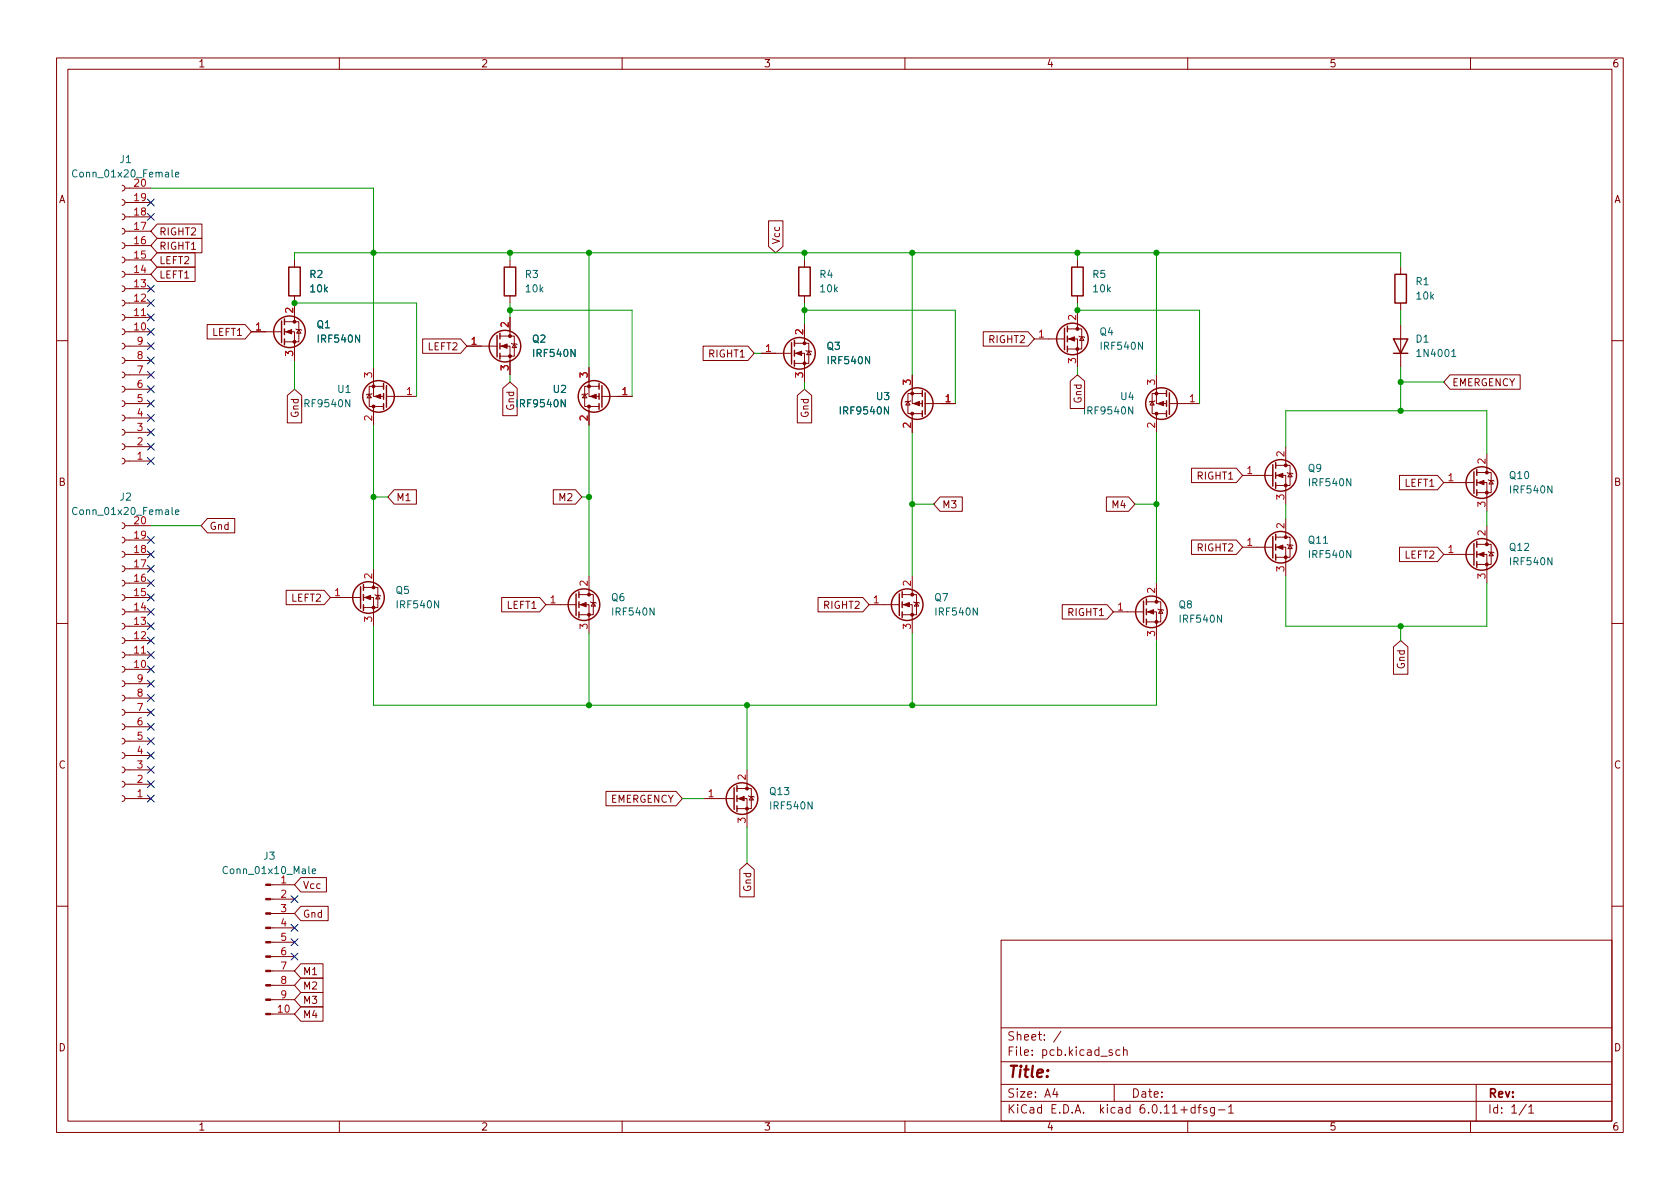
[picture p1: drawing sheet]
<svg xmlns="http://www.w3.org/2000/svg" width="297mm" height="210mm" viewBox="0 0 297 210" stroke-linecap="round" stroke-linejoin="round" font-family="sans-serif">
<g fill="none" stroke="#840000" stroke-width=".18">
<path d="M10 10.2h277v190.1h-277zM12 12.2h273v186.1h-273zM60 10.2v2M110 10.2v2M160 10.2v2M210 10.2v2M260 10.2v2M21.6 32.8l.3 .1 .2 .4-.2 .3-.3 .2M21.6 35.3l.3 .1 .2 .4-.2 .4-.3 .1M21.6 37.8l.3 .2 .2 .3-.2 .4-.3 .2M22.1 33.3h4.6M22.1 35.8h4.6"/>
<path d="M22.1 38.3h4.6M27.8 39.6h7.9v2.6h-7.9l-1.1-1.3zM135.9 39.1h2.5v4.5l-1.2 1.1-1.3-1.1zM21.6 40.4l.3 .1 .2 .4-.2 .3-.3 .2M21.6 42.9l.3 .2 .2 .3-.2 .4-.3 .1M21.6 45.5l.3 .1 .2 .4-.2 .3-.3 .2M21.6 48l.3 .1 .2 .4-.2 .4-.3 .1M21.6 50.5l.3 .2 .2 .3-.2 .4-.3 .2M21.6 53.1l.3 .1 .2 .4-.2 .3-.3 .2M21.6 55.6l.3 .2 .2 .3-.2 .4-.3 .1M21.6 58.2l.3 .1 .2 .4-.2 .3-.3 .2M22.1 58.7h4.6"/>
<path d="M22.1 40.9h4.6M22.1 43.4h4.6M22.1 46h4.6M22.1 48.5h4.6M22.1 51h4.6M22.1 53.6h4.6M22.1 56.1h4.6M27.8 44.7h6.7v2.5h-6.7l-1.1-1.2zM27.8 42.2h7.9v2.5h-7.9l-1.1-1.3zM27.8 47.2h6.7v2.6h-6.7l-1.1-1.3zM36.6 57.4h6.7l1.1 1.3-1.1 1.2h-6.7zM44.4 58.7h5.4"/>
<path d="M50.3 58.7h1.8v5M50.3 56.9h2.5v3.5h-2.5M52.1 46v1.2M52.1 52.3v4.6M52.3 58.2l.2 .1h.7l.1 .1M52.8 58.3l.4 .6h-.7zM74.7 59.9h6.7l1.1 1.3-1.1 1.3h-6.7zM88.4 59.4h2.5v3.6h-2.5M90.2 46v1.2M90.2 52.3v1.3M90.2 56.1v3.3M142.2 46v1.2"/>
<path d="M142.2 52.3v1.3M142.2 57.4v3.3M173.8 58.7h8l1.1 1.2-1.1 1.3h-8zM182.9 59.9h5.3M188.7 59.9h1.8v5.1M188.7 58.2h2.6v3.5h-2.6M190.5 46v1.2M190.5 52.3v1.3M190.5 54.9v3.3M190.8 59.4l.1 .2h.7l.2 .1M191.3 59.6l.3 .6h-.7zM247.6 47.2v1.3"/>
<path d="M247.6 53.6v1.3M247.6 57.4v7.6M10 60.2h2M21.6 60.7l.3 .1 .2 .4-.2 .4-.3 .1M21.6 63.2l.3 .2 .2 .3-.2 .4-.3 .2M21.6 65.8l.3 .1 .2 .4-.2 .3-.3 .2M21.6 68.3l.3 .2 .2 .3-.2 .4-.3 .1M21.6 70.9l.3 .1 .2 .4-.2 .3-.3 .2M21.6 73.4l.3 .1 .2 .4-.2 .4-.3 .1M21.6 75.9l.3 .2 .2 .3-.2 .4-.3 .2M21.6 78.5l.3 .1 .2 .4-.2 .3-.3 .2M22.1 71.4h4.6"/>
<path d="M22.1 61.2h4.6M22.1 63.7h4.6M22.1 66.3h4.6M22.1 68.8h4.6M22.1 73.9h4.6M22.1 76.4h4.6M22.1 79h4.6M50.8 69.9l1.3-1.1 1.2 1.1v4.9h-2.5zM65.3 69.7l.4 .7h-.8zM65.8 69.6l-.1 .1h-.8l-.1 .1M66 65v5.1h1.8M66 71.9v3.3"/>
<path d="M67.8 68.3h-2.5v3.6h2.5M68.3 70.1h5.4M82.5 61.2h5.4M88.4 61.2h1.8v5.1M88.9 68.7l1.3-1.1 1.2 1.1v4.8h-2.5zM90.4 60.7l.2 .1h.7l.1 .2M90.9 60.8l.4 .7h-.7zM103.4 69.7l.4 .7h-.8zM103.9 69.6l-.1 .1h-.8l-.1 .1M104.1 65v5.1h1.8M104.1 71.9v3.3M105.9 68.3h-2.5v3.6h2.5"/>
<path d="M106.4 70.1h5.4M124.3 61.2h7.9l1.1 1.3-1.1 1.2h-7.9zM134.6 62.5h5.4M140.5 62.5h1.7v5.1M140.5 60.7h2.5v3.6h-2.5M141 69.9l1.2-1.1 1.3 1.1v4.9h-2.5zM142.5 62l.1 .1h.8l.1 .1M143 62.1l.4 .6h-.8zM160.5 71l.4 .6h-.8zM161 70.9l-.1 .1h-.8l-.1 .1M161.3 66.3v5.1h1.8M161.3 73.1v3.3"/>
<path d="M163.1 69.6h-2.6v3.5h2.6M163.6 71.4h5.3M189.2 67.4l1.3-1.1 1.3 1.1v4.8h-2.6zM203.7 71l.4 .6h-.8zM204.2 70.9l-.1 .1h-.8l-.1 .1M204.5 66.3v5.1h1.7M204.5 73.1v3.3M206.2 69.6h-2.5v3.5h2.5M206.8 71.4h5.3M227.3 79v3.3M256.4 66.3h12.4v2.5h-12.4l-1.1-1.2zM285 60.2h2"/>
<path d="M21.6 92.5l.3 .1 .2 .4-.2 .3-.3 .2M21.6 95l.3 .1 .2 .4-.2 .4-.3 .1M21.6 97.5l.3 .2 .2 .3-.2 .4-.3 .1M21.6 81l.3 .2 .2 .3-.2 .4-.3 .1M22.1 93h4.6M22.1 95.5h4.6M22.1 98h4.6M22.1 81.5h4.6M36.7 91.7h4.8v2.5h-4.8l-1.1-1.2zM69.7 86.6h3.9v2.5h-3.9l-1.1-1.2zM97.8 86.6h4l1.1 1.3-1.1 1.2h-4zM166.2 87.9h3.9v2.5h-3.9l-1.1-1.3z"/>
<path d="M195.6 87.9h3.9l1.2 1.2-1.2 1.3h-3.9zM210.7 95.5h7.9l1.1 1.3-1.1 1.2h-7.9zM210.7 82.8h7.9l1.1 1.3-1.1 1.2h-7.9zM219.7 84.1h5.3M219.7 96.8h5.3M225.6 84.1h1.7v5M225.6 82.3h2.5v3.5h-2.5M225.6 96.8h1.7v5M225.6 95h2.5v3.5h-2.5M227.3 91.7v3.3M227.6 83.6l.1 .1h.8l.1 .1M227.6 96.3l.1 .1h.8l.1 .1"/>
<path d="M228.1 83.7l.4 .6h-.8zM228.1 96.4l.4 .6h-.8zM247.4 84.1h6.8l1.1 1.2-1.1 1.3h-6.8zM247.4 96.8h6.8l1.1 1.2-1.1 1.3h-6.8zM255.3 98h5.3M255.3 85.3h5.3M261.1 85.3h1.8v5.1M261.1 83.6h2.6v3.5h-2.6M261.1 98h1.8v5.1M261.1 96.3h2.6v3.5h-2.6M262.9 80.3v3.3M262.9 93v3.3"/>
<path d="M263.1 84.8l.2 .2h.7l.2 .1M263.1 97.5l.2 .2h.7l.2 .1M263.7 85l.3 .6h-.7zM263.7 97.7l.3 .6h-.7zM10 110.2h2M21.6 100.1l.3 .1 .2 .4-.2 .3-.3 .2M21.6 102.6l.3 .2 .2 .3-.2 .4-.3 .1M21.6 105.2l.3 .1 .2 .4-.2 .3-.3 .2M21.6 107.7l.3 .1 .2 .4-.2 .4-.3 .1M21.6 110.2l.3 .2 .2 .3-.2 .4-.3 .1M21.6 112.8l.3 .1 .2 .4-.2 .3-.3 .2M21.6 115.3l.3 .2 .2 .3-.2 .4-.3 .1"/>
<path d="M21.6 117.9l.3 .1 .2 .4-.2 .3-.3 .2M22.1 105.7h4.6M22.1 100.6h4.6M22.1 103.1h4.6M22.1 108.2h4.6M22.1 110.7h4.6M22.1 113.3h4.6M22.1 115.8h4.6M22.1 118.4h4.6M50.6 104.4h6.7l1.1 1.3-1.1 1.2h-6.7zM58.4 105.7h5.4M64.3 105.7h1.7v5"/>
<path d="M64.3 103.9h2.5v3.5h-2.5M66 100.6v3.3M66.3 105.2l.1 .1h.8l.1 .1M66.8 105.3l.4 .6h-.8zM88.7 105.7h6.7l1.1 1.2-1.1 1.3h-6.7zM96.5 106.9h5.4M102.4 106.9h1.7v5.1M102.4 105.2h2.5v3.5h-2.5M104.1 101.8v3.4M104.4 106.4l.1 .1h.8l.1 .2M104.9 106.5l.4 .7h-.8zM144.6 105.7h8l1.1 1.2-1.1 1.3h-8z"/>
<path d="M153.7 106.9h5.3M159.5 106.9h1.8v5.1M159.5 105.2h2.6v3.5h-2.6M161.3 101.8v3.4M161.5 106.4l.2 .1h.7l.2 .2M162.1 106.5l.3 .7h-.7zM187.8 106.9h7.9l1.1 1.3-1.1 1.3h-7.9zM196.8 108.2h5.4M202.7 108.2h1.8v5.1M202.7 106.4h2.5v3.6h-2.5M204.5 103.1v3.3M204.7 107.7l.2 .1h.7l.1 .1"/>
<path d="M205.2 107.8l.4 .7h-.7zM246.4 114.4l1.2-1.1 1.3 1.1v4.8h-2.5zM285 110.2h2M21.6 120.4l.3 .1 .2 .4-.2 .4-.3 .1M21.6 122.9l.3 .2 .2 .3-.2 .4-.3 .1M21.6 125.5l.3 .1 .2 .4-.2 .3-.3 .2M21.6 128l.3 .2 .2 .3-.2 .4-.3 .1M21.6 130.6l.3 .1 .2 .4-.2 .3-.3 .2M21.6 133.1l.3 .1 .2 .4-.2 .4-.3 .1M21.6 135.6l.3 .2 .2 .3-.2 .4-.3 .1M21.6 138.2l.3 .1 .2 .4-.2 .3-.3 .2M22.1 120.9h4.6"/>
<path d="M22.1 123.4h4.6M22.1 126h4.6M22.1 128.5h4.6M22.1 131.1h4.6M22.1 133.6h4.6M22.1 136.1h4.6M22.1 138.7h4.6M107.1 139.9h12.4l1.1 1.3-1.1 1.3h-12.4zM130.3 139.4h2.5v3.6h-2.5M132.1 136.1v3.3M21.6 140.7l.3 .2 .2 .3-.2 .4-.3 .1M22.1 141.2h4.6"/>
<path d="M47.9 159h4.2M47.9 156.5h4.2M53.2 155.2h4.5v2.5h-4.5l-1.1-1.2zM124.5 141.2h5.3M130.3 141.2h1.8v5.1M130.8 153.8l1.3-1.2 1.3 1.2v4.8h-2.6zM132.3 140.7l.2 .1h.7l.1 .2M132.8 140.8l.4 .7h-.7zM10 160.2h2M47.9 179.3h4.2M47.9 176.8h4.2M47.9 174.2h4.2"/>
<path d="M47.9 171.7h4.2M47.9 169.2h4.2M47.9 166.6h4.2M47.9 164.1h4.2M47.9 161.5h4.2M53.2 170.4h3.9v2.6h-3.9l-1.1-1.3zM53.2 173h3.9v2.5h-3.9l-1.1-1.3zM53.2 178h3.9v2.6h-3.9l-1.1-1.3zM53.2 175.5h3.9v2.5h-3.9l-1.1-1.2zM53.2 160.3h4.8v2.5h-4.8l-1.1-1.3zM177 166.3h108v32h-108zM285 160.2h2"/>
<path d="M60 198.3v2M110 198.3v2M160 198.3v2M177 194.8h108M177 191.8h108M177 187.8h108M177 181.8h108M182.5 186.5v.1M182.5 185.7v.1M184.6 183.8v.1M184.6 183v.1M187.6 182.4l-1.3 1.9"/>
<path d="M197 191.8v3M198.6 185.8l.3-.2 .3 .1 .1 .9M198.6 185.1v1.5M210 198.3v2M215.4 196.3h1.2M217.2 195.8l.4-.5v1.5M217.2 196.8h.9M260 198.3v2M261 191.8v6.5M270.3 195.8l.4-.5v1.5M270.3 196.8h.9"/>
</g>
<g fill="none" stroke="#840000" stroke-width=".25">
<path d="M49.8 56.8v3.8M50.3 56.4v1M50.3 58.2v1M50.3 59.9v1.1M51.1 47.2h2v5.1h-2zM87.9 59.3v3.8M88.4 58.9v1M89.2 47.2h2v5.1h-2zM141.2 47.2h2.1v5.1h-2.1zM188.2 58v3.8M188.7 57.7v1M188.7 59.4v1"/>
<path d="M189.5 47.2h2v5.1h-2zM246.4 59.9h2.5l-1.3 2.6zM246.6 48.5h2.1v5.1h-2.1zM67.8 67.8v1M67.8 69.6v1M67.8 71.4v1M68.3 68.2v3.8M88.4 60.7v1M88.4 62.5v1M105.9 67.8v1M105.9 69.6v1M105.9 71.4v1"/>
<path d="M106.4 68.2v3.8M140 60.6v3.8M140.5 60.2v1M140.5 62v1M140.5 63.7v1.1M163.1 69.1v1M163.1 70.9v1M163.1 72.6v1.1M163.6 69.5v3.8M188.7 61.2v1M206.2 69.1v1M206.2 70.9v1"/>
<path d="M206.2 72.6v1.1M206.8 69.5v3.8M246.4 62.5h2.5M225 82.2v3.8M225 94.9v3.8M225.6 81.8v1M225.6 83.6v1M225.6 85.3v1.1M225.6 94.5v1M225.6 96.3v1M225.6 98v1.1M260.6 83.4v3.8"/>
<path d="M260.6 96.1v3.8M261.1 83.1v1M261.1 84.8v1M261.1 86.6v1M261.1 95.8v1M261.1 97.5v1M261.1 99.3v1M63.8 103.8v3.8M64.3 103.4v1M64.3 105.2v1M64.3 106.9v1M101.9 105v3.8"/>
<path d="M102.4 104.6v1.1M102.4 106.4v1M102.4 108.2v1M159 105v3.8M159.5 104.6v1.1M159.5 106.4v1M159.5 108.2v1M202.2 106.3v3.8M202.7 105.9v1M202.7 107.7v1M202.7 109.5v1M129.8 139.3v3.8"/>
<path d="M130.3 138.9v1M130.3 140.7v1M130.3 142.5v1"/>
<circle cx="51.2" cy="58.7" r="2.79"/>
<circle cx="189.6" cy="59.9" r="2.79"/>
<circle cx="66.9" cy="70.1" r="2.79"/>
<circle cx="89.3" cy="61.2" r="2.79"/>
<circle cx="105" cy="70.1" r="2.79"/>
<circle cx="141.4" cy="62.5" r="2.79"/>
<circle cx="162.2" cy="71.4" r="2.79"/>
<circle cx="205.4" cy="71.4" r="2.79"/>
<circle cx="226.4" cy="96.8" r="2.79"/>
<circle cx="226.4" cy="84.1" r="2.79"/>
<circle cx="262" cy="85.3" r="2.79"/>
<circle cx="262" cy="98" r="2.79"/>
<circle cx="65.2" cy="105.7" r="2.79"/>
<circle cx="103.3" cy="106.9" r="2.79"/>
<circle cx="160.4" cy="106.9" r="2.79"/>
<circle cx="203.6" cy="108.2" r="2.79"/>
<circle cx="131.2" cy="141.2" r="2.79"/>
</g>
<g fill="#840000" stroke="#840000" stroke-width=".18">
<path d="M161.5 71.4l1.1-.4v.7z"/>
<path d="M66.3 70.1l1-.4v.8z"/>
<path d="M50.5 58.7l1.1-.4v.7z"/>
<path d="M64.5 105.7l1-.4v.7z"/>
<path d="M130.6 141.2l1-.4v.8z"/>
<path d="M47 179.2h.9v.2h-.9z"/>
<path d="M47 176.7h.9v.2h-.9z"/>
<path d="M47 174.1h.9v.3h-.9z"/>
<path d="M47 171.6h.9v.2h-.9z"/>
<path d="M47 169h.9v.3h-.9z"/>
<path d="M47 166.5h.9v.2h-.9z"/>
<path d="M47 164h.9v.2h-.9z"/>
<path d="M47 161.4h.9v.3h-.9z"/>
<path d="M47 158.9h.9v.2h-.9z"/>
<path d="M47 156.3h.9v.3h-.9z"/>
<path d="M159.8 106.9l1-.4v.8z"/>
<path d="M104.4 70.1l1-.4v.8z"/>
<path d="M202.9 108.2l1.1-.4v.8z"/>
<path d="M261.4 85.3l1-.3v.7z"/>
<path d="M261.4 98l1-.3v.7z"/>
<path d="M204.7 71.4l1-.4v.7z"/>
<path d="M225.8 84.1l1-.4v.7z"/>
<path d="M225.8 96.8l1-.4v.7z"/>
<path d="M189 59.9l1-.3v.7z"/>
<path d="M102.6 106.9l1-.4v.8z"/>
<path d="M140.7 62.5l1-.4v.8z"/>
<path d="M88.6 61.2l1.1-.4v.8z"/>
<circle cx="161.3" cy="69.6" r=".25"/>
<circle cx="161.3" cy="73.1" r=".25"/>
<circle cx="66" cy="68.3" r=".25"/>
<circle cx="66" cy="71.9" r=".25"/>
<circle cx="52.1" cy="60.4" r=".25"/>
<circle cx="52.1" cy="56.9" r=".25"/>
<circle cx="66" cy="107.4" r=".25"/>
<circle cx="66" cy="103.9" r=".25"/>
<circle cx="132.1" cy="143" r=".25"/>
<circle cx="132.1" cy="139.4" r=".25"/>
<circle cx="161.3" cy="108.7" r=".25"/>
<circle cx="161.3" cy="105.2" r=".25"/>
<circle cx="104.1" cy="68.3" r=".25"/>
<circle cx="104.1" cy="71.9" r=".25"/>
<circle cx="204.5" cy="110" r=".25"/>
<circle cx="204.5" cy="106.4" r=".25"/>
<circle cx="262.9" cy="87.1" r=".25"/>
<circle cx="262.9" cy="83.6" r=".25"/>
<circle cx="262.9" cy="99.8" r=".25"/>
<circle cx="262.9" cy="96.3" r=".25"/>
<circle cx="204.5" cy="69.6" r=".25"/>
<circle cx="204.5" cy="73.1" r=".25"/>
<circle cx="227.3" cy="85.8" r=".25"/>
<circle cx="227.3" cy="82.3" r=".25"/>
<circle cx="227.3" cy="98.5" r=".25"/>
<circle cx="227.3" cy="95" r=".25"/>
<circle cx="190.5" cy="61.7" r=".25"/>
<circle cx="190.5" cy="58.2" r=".25"/>
<circle cx="104.1" cy="108.7" r=".25"/>
<circle cx="104.1" cy="105.2" r=".25"/>
<circle cx="142.2" cy="64.3" r=".25"/>
<circle cx="142.2" cy="60.7" r=".25"/>
<circle cx="90.2" cy="63" r=".25"/>
<circle cx="90.2" cy="59.4" r=".25"/>
</g>
<g fill="none" stroke="#006464" stroke-width=".18">
<path d="M30.4 30v1.1l.2 .2M31 30.9l.6-.1v-.3h-.4l-.2 .1 .1 .6h.5M63.6 59.2v1.3l-.7-1.3v1.3M61.8 70.7v1.2l-.7-1.2v1.2M99.9 70.7v1.2l-.7-1.2v1.2M101.7 61.8v1.3l-.7-1.3v1.3M153.7 63.1v1.2l-.7-1.2v1.2M157.1 71.9v1.3l-.7-1.3v1.3M200.3 71.9v1.3l-.7-1.3v1.3M202 60.5v1.3l-.7-1.3v1.3M256.7 62.1l.3-.3v1.3M256.7 63.1h.7"/>
<path d="M30.4 89.7v1.1l.2 .2M31 90.6l.6-.2v-.2l-.4-.1-.2 .2 .1 .6h.5M238.8 84.6v1.3l-.7-1.3v1.3M238.8 97.3v1.3l-.7-1.3v1.3M274.4 85.9v1.3l-.7-1.3v1.3M274.4 98.6v1.3l-.7-1.3v1.3M77.5 106.2v1.3l-.7-1.3v1.3M115.6 107.5v1.3l-.7-1.3v1.3M172.8 107.5v1.3l-.7-1.3v1.3M216 108.8v1.2l-.7-1.2v1.2M54.6 153.2v1.1l.2 .2M55.2 154.1l.6-.2v-.2l-.4-.1-.2 .2 .1 .6h.5"/>
<path d="M143.6 141.8v1.3l-.7-1.3v1.3"/>
</g>
<path d="M25 55.8h.7M25 115.5h.7" fill="none" stroke="#a90000" stroke-width=".18"/>
<g fill="none" stroke="#009600" stroke-width=".18">
<path d="M26.7 33.3h39.3v31.7M52.1 46v-1.3h195.5v2.5M52.1 53.6h21.6v16.5M90.2 54.9h21.6v15.2M90.2 44.7v1.3M90.2 53.6v2.5M104.1 44.7v20.3M142.2 44.7v1.3M142.2 53.6v3.8M142.2 54.9h26.7v16.5M161.3 44.7v21.6M190.5 53.6v1.3h21.6v16.5"/>
<path d="M190.5 44.7v1.3M204.5 44.7v21.6M247.6 54.9v2.5M52.1 63.7v5.1M66 75.2v25.4M90.2 66.3v1.3M104.1 75.2v26.6M133.3 62.5h1.3M142.2 67.6v1.2M161.3 76.4v25.4M190.5 65v1.3M204.5 76.4v26.7"/>
<path d="M227.3 79v-6.4h35.6v7.7M247.6 65v7.6M247.6 67.6h7.7M26.7 93h8.9M66 87.9h2.6M102.9 87.9h1.2M161.3 89.1h3.8M200.7 89.1h3.8M227.3 89.1v2.6M262.9 90.4v2.6M66 110.7v14h138.5v-11.4M104.1 112v12.7"/>
<path d="M161.3 112v12.7M227.3 101.8v8.9h35.6v-7.6M247.6 110.7v2.6M132.1 124.7v11.4M120.6 141.2h3.9M132.1 146.3v6.3"/>
</g>
<g fill="none" stroke="#000084" stroke-width=".18">
<path d="M26.1 37.7l1.2 1.3M26.1 35.2l1.2 1.2M27.3 37.7l-1.2 1.3M27.3 35.2l-1.2 1.2M26.1 55.5l1.2 1.2M26.1 58.1l1.2 1.2M26.1 53l1.2 1.2M26.1 50.4l1.2 1.3M27.3 55.5l-1.2 1.2M27.3 58.1l-1.2 1.2M27.3 53l-1.2 1.2M27.3 50.4l-1.2 1.3"/>
<path d="M26.1 68.2l1.2 1.2M26.1 63.1l1.2 1.3M26.1 60.6l1.2 1.2M26.1 65.7l1.2 1.2M26.1 75.8l1.2 1.3M26.1 78.4l1.2 1.2M26.1 70.8l1.2 1.2M26.1 73.3l1.2 1.2M27.3 68.2l-1.2 1.2M27.3 63.1l-1.2 1.3M27.3 60.6l-1.2 1.2M27.3 65.7l-1.2 1.2"/>
<path d="M27.3 75.8l-1.2 1.3M27.3 78.4l-1.2 1.2M27.3 70.8l-1.2 1.2M27.3 73.3l-1.2 1.2M26.1 94.9l1.2 1.2M26.1 97.4l1.2 1.2M26.1 80.9l1.2 1.2M26.1 100l1.2 1.2M27.3 94.9l-1.2 1.2M27.3 97.4l-1.2 1.2M27.3 80.9l-1.2 1.2M27.3 100l-1.2 1.2"/>
<path d="M26.1 112.7l1.2 1.2M26.1 117.7l1.2 1.3M26.1 115.2l1.2 1.2M26.1 107.6l1.2 1.2M26.1 102.5l1.2 1.2M26.1 110.1l1.2 1.2M26.1 105l1.2 1.3M27.3 112.7l-1.2 1.2M27.3 117.7l-1.2 1.3M27.3 115.2l-1.2 1.2M27.3 107.6l-1.2 1.2M27.3 102.5l-1.2 1.2"/>
<path d="M27.3 110.1l-1.2 1.2M27.3 105l-1.2 1.3M26.1 127.9l1.2 1.2M26.1 125.4l1.2 1.2M26.1 130.4l1.2 1.3M26.1 135.5l1.2 1.2M26.1 138.1l1.2 1.2M26.1 133l1.2 1.2M26.1 120.3l1.2 1.2M26.1 122.8l1.2 1.2M27.3 127.9l-1.2 1.2M27.3 125.4l-1.2 1.2"/>
<path d="M27.3 130.4l-1.2 1.3M27.3 135.5l-1.2 1.2M27.3 138.1l-1.2 1.2M27.3 133l-1.2 1.2M27.3 120.3l-1.2 1.2M27.3 122.8l-1.2 1.2M26.1 140.6l1.2 1.2M27.3 140.6l-1.2 1.2M51.5 158.4l1.2 1.2M52.7 158.4l-1.2 1.2M51.5 166l1.2 1.2M51.5 163.5l1.2 1.2"/>
<path d="M51.5 168.5l1.2 1.3M52.7 166l-1.2 1.2M52.7 163.5l-1.2 1.2M52.7 168.5l-1.2 1.3"/>
</g>
<g fill="#009600" stroke="#009600" stroke-width=".18">
<circle cx="66" cy="44.7" r=".46"/>
<circle cx="52.1" cy="53.6" r=".46"/>
<circle cx="66" cy="87.9" r=".46"/>
<circle cx="247.6" cy="110.7" r=".46"/>
<circle cx="247.6" cy="72.6" r=".46"/>
<circle cx="247.6" cy="67.6" r=".46"/>
<circle cx="204.5" cy="89.1" r=".46"/>
<circle cx="190.5" cy="54.9" r=".46"/>
<circle cx="161.3" cy="89.1" r=".46"/>
<circle cx="142.2" cy="54.9" r=".46"/>
<circle cx="142.2" cy="44.7" r=".46"/>
<circle cx="161.3" cy="44.7" r=".46"/>
<circle cx="161.3" cy="124.7" r=".46"/>
<circle cx="190.5" cy="44.7" r=".46"/>
<circle cx="204.5" cy="44.7" r=".46"/>
<circle cx="104.1" cy="124.7" r=".46"/>
<circle cx="104.1" cy="87.9" r=".46"/>
<circle cx="90.2" cy="44.7" r=".46"/>
<circle cx="104.1" cy="44.7" r=".46"/>
<circle cx="132.1" cy="124.7" r=".46"/>
<circle cx="90.2" cy="54.9" r=".46"/>
</g>
<text font-size="2.8" fill="#840000" x="178" y="191.2">Title:</text>
<g font-size="2.1" fill="#840000">
<text x="178" y="184.5">Sheet:</text>
<text x="178" y="187.2">File:</text>
<text x="184.4" y="187.2">pcb.kicad_sch</text>
<text x="178" y="197.4">KiCad</text>
<text x="178" y="194.6">Size:</text>
<text x="184.7" y="194.6">A4</text>
<text x="185.7" y="197.4">E.D.A.</text>
<text x="194.6" y="197.4">kicad</text>
<text x="200" y="194.6">Date:</text>
<text x="201.8" y="197.4">6.0.11+dfsg-1</text>
<text x="263" y="194.6">Rev:</text>
<text x="263" y="197.4">Id:</text>
<text x="267.1" y="197.4">1/1</text>
</g>
<g font-size="1.8" fill="#840000">
<text x="35" y="12.3">1</text>
<text x="85" y="12.3">2</text>
<text x="135" y="12.3">3</text>
<text x="185" y="12.3">4</text>
<text x="235" y="12.3">5</text>
<text x="285" y="12.3">6</text>
<text x="10.4" y="36.3">A</text>
<text x="285.4" y="36.3">A</text>
<text x="28.1" y="42">RIGHT2</text>
<text x="28.1" y="47.1">LEFT2</text>
<text x="28.1" y="44.5">RIGHT1</text>
<text x="138.3" y="43.3" transform="rotate(-90 138.3 43.3)">Vcc</text>
<text x="28.1" y="49.6">LEFT1</text>
<text x="37.4" y="59.8">LEFT1</text>
<text x="75.5" y="62.3">LEFT2</text>
<text x="125.1" y="63.6">RIGHT1</text>
<text x="174.6" y="61.1">RIGHT2</text>
<text x="191.6" y="71.4" transform="rotate(-90 191.6 71.4)">Gnd</text>
<text x="256.7" y="68.7">EMERGENCY</text>
<text x="53.2" y="74" transform="rotate(-90 53.2 74)">Gnd</text>
<text x="143.4" y="74" transform="rotate(-90 143.4 74)">Gnd</text>
<text x="10.3" y="86.3">B</text>
<text x="70" y="89">M1</text>
<text x="98.6" y="89">M2</text>
<text x="211.5" y="85.2">RIGHT1</text>
<text x="248.2" y="86.5">LEFT1</text>
<text x="285.3" y="86.3">B</text>
<text x="37" y="94.1">Gnd</text>
<text x="166.5" y="90.3">M3</text>
<text x="196.4" y="90.3">M4</text>
<text x="211.5" y="97.9">RIGHT2</text>
<text x="248.2" y="99.2">LEFT2</text>
<text x="51.4" y="106.8">LEFT2</text>
<text x="89.5" y="108">LEFT1</text>
<text x="145.4" y="108">RIGHT2</text>
<text x="188.6" y="109.3">RIGHT1</text>
<text x="248.8" y="118.4" transform="rotate(-90 248.8 118.4)">Gnd</text>
<text x="10.3" y="136.3">C</text>
<text x="285.3" y="136.3">C</text>
<text x="107.9" y="142.3">EMERGENCY</text>
<text x="53.5" y="157.6">Vcc</text>
<text x="133.2" y="157.8" transform="rotate(-90 133.2 157.8)">Gnd</text>
<text x="53.5" y="162.7">Gnd</text>
<text x="53.5" y="172.8">M1</text>
<text x="53.5" y="175.4">M2</text>
<text x="53.5" y="177.9">M3</text>
<text x="53.5" y="180.4">M4</text>
<text x="10.3" y="186.3">D</text>
<text x="285.3" y="186.3">D</text>
<text x="35" y="200.3">1</text>
<text x="85" y="200.3">2</text>
<text x="135" y="200.3">3</text>
<text x="185" y="200.3">4</text>
<text x="235" y="200.3">5</text>
<text x="285" y="200.3">6</text>
</g>
<g font-size="1.8" fill="#006464">
<text x="21.1" y="29.2">J1</text>
<text x="12.5" y="31.8">Conn_01x20_Female</text>
<text x="23.5" y="33">20</text>
<text x="54.6" y="49.5">R2</text>
<text x="54.6" y="52.1">10k</text>
<text x="92.7" y="49.5">R3</text>
<text x="92.7" y="52.1">10k</text>
<text x="144.8" y="49.5">R4</text>
<text x="144.8" y="52.1">10k</text>
<text x="193" y="49.5">R5</text>
<text x="193" y="52.1">10k</text>
<text x="250.2" y="50.8">R1</text>
<text x="250.2" y="53.3">10k</text>
<text x="55.9" y="58.4">Q1</text>
<text x="194.3" y="59.7">Q4</text>
<text x="55.9" y="61">IRF540N</text>
<text x="94" y="61">Q2</text>
<text x="94" y="63.5">IRF540N</text>
<text x="146.1" y="62.2">Q3</text>
<text x="146.1" y="64.8">IRF540N</text>
<text x="194.3" y="62.2">IRF540N</text>
<text x="250.2" y="61">D1</text>
<text x="250.2" y="63.5">1N4001</text>
<text x="59.5" y="69.9">U1</text>
<text x="97.6" y="69.9">U2</text>
<text x="154.8" y="71.1">U3</text>
<text x="198" y="71.1">U4</text>
<text x="52.9" y="72.4">IRF9540N</text>
<text x="91" y="72.4">IRF9540N</text>
<text x="91.3" y="72.7" transform="rotate(-90 91.3 72.7)">Gnd</text>
<text x="148.2" y="73.7">IRF9540N</text>
<text x="191.4" y="73.7">IRF9540N</text>
<text x="231.1" y="83.8">Q9</text>
<text x="21.1" y="88.9">J2</text>
<text x="231.1" y="86.4">IRF540N</text>
<text x="266.7" y="85.1">Q10</text>
<text x="266.7" y="87.6">IRF540N</text>
<text x="12.5" y="91.4">Conn_01x20_Female</text>
<text x="23.5" y="92.7">20</text>
<text x="231.1" y="96.5">Q11</text>
<text x="231.1" y="99.1">IRF540N</text>
<text x="266.7" y="97.8">Q12</text>
<text x="266.7" y="100.3">IRF540N</text>
<text x="69.9" y="105.4">Q5</text>
<text x="69.9" y="108">IRF540N</text>
<text x="108" y="106.7">Q6</text>
<text x="165.1" y="106.7">Q7</text>
<text x="208.3" y="108">Q8</text>
<text x="108" y="109.2">IRF540N</text>
<text x="165.1" y="109.2">IRF540N</text>
<text x="208.3" y="110.5">IRF540N</text>
<text x="135.9" y="141">Q13</text>
<text x="135.9" y="143.5">IRF540N</text>
<text x="39.1" y="154.9">Conn_01x10_Male</text>
<text x="46.5" y="152.4">J3</text>
</g>
<g font-size="1.8" fill="#a90000">
<text x="23.5" y="35.6">19</text>
<text x="23.5" y="40.6">17</text>
<text x="23.5" y="38.1">18</text>
<text x="23.5" y="45.7">15</text>
<text x="23.5" y="43.2">16</text>
<text x="23.5" y="53.3">12</text>
<text x="23.5" y="50.8">13</text>
<text x="23.5" y="48.3">14</text>
<text x="23.5" y="58.4">10</text>
<text x="23.5" y="55.9">11</text>
<text x="45" y="58.4">1</text>
<text x="51.8" y="55.5" transform="rotate(-90 51.8 55.5)">2</text>
<text x="89.9" y="58.1" transform="rotate(-90 89.9 58.1)">2</text>
<text x="142" y="59.3" transform="rotate(-90 142 59.3)">2</text>
<text x="183.5" y="59.7">1</text>
<text x="190.2" y="56.8" transform="rotate(-90 190.2 56.8)">2</text>
<text x="24.1" y="63.5">8</text>
<text x="24.1" y="61">9</text>
<text x="51.8" y="63.2" transform="rotate(-90 51.8 63.2)">3</text>
<text x="83.1" y="61">1</text>
<text x="89.9" y="65.7" transform="rotate(-90 89.9 65.7)">3</text>
<text x="135.2" y="62.2">1</text>
<text x="190.2" y="64.4" transform="rotate(-90 190.2 64.4)">3</text>
<text x="24.1" y="71.1">5</text>
<text x="24.1" y="68.6">6</text>
<text x="24.1" y="66">7</text>
<text x="65.8" y="67" transform="rotate(-90 65.8 67)">3</text>
<text x="71.7" y="69.8">1</text>
<text x="103.9" y="67" transform="rotate(-90 103.9 67)">3</text>
<text x="109.8" y="69.8">1</text>
<text x="142" y="67" transform="rotate(-90 142 67)">3</text>
<text x="161" y="68.2" transform="rotate(-90 161 68.2)">3</text>
<text x="167" y="71.1">1</text>
<text x="204.2" y="68.2" transform="rotate(-90 204.2 68.2)">3</text>
<text x="210.1" y="71.1">1</text>
<text x="24.1" y="76.2">3</text>
<text x="24.1" y="73.7">4</text>
<text x="65.8" y="74.6" transform="rotate(-90 65.8 74.6)">2</text>
<text x="103.9" y="74.6" transform="rotate(-90 103.9 74.6)">2</text>
<text x="161" y="75.9" transform="rotate(-90 161 75.9)">2</text>
<text x="204.2" y="75.9" transform="rotate(-90 204.2 75.9)">2</text>
<text x="24.1" y="81.3">1</text>
<text x="24.1" y="78.7">2</text>
<text x="220.3" y="83.8">1</text>
<text x="227.1" y="80.9" transform="rotate(-90 227.1 80.9)">2</text>
<text x="262.6" y="82.2" transform="rotate(-90 262.6 82.2)">2</text>
<text x="227.1" y="88.6" transform="rotate(-90 227.1 88.6)">3</text>
<text x="255.9" y="85.1">1</text>
<text x="262.6" y="89.8" transform="rotate(-90 262.6 89.8)">3</text>
<text x="23.5" y="95.2">19</text>
<text x="227.1" y="93.6" transform="rotate(-90 227.1 93.6)">2</text>
<text x="262.6" y="94.9" transform="rotate(-90 262.6 94.9)">2</text>
<text x="23.5" y="100.3">17</text>
<text x="23.5" y="97.8">18</text>
<text x="220.3" y="96.5">1</text>
<text x="227.1" y="101.3" transform="rotate(-90 227.1 101.3)">3</text>
<text x="255.9" y="97.8">1</text>
<text x="23.5" y="107.9">14</text>
<text x="23.5" y="105.4">15</text>
<text x="23.5" y="102.9">16</text>
<text x="59" y="105.4">1</text>
<text x="65.8" y="102.5" transform="rotate(-90 65.8 102.5)">2</text>
<text x="97.1" y="106.7">1</text>
<text x="103.9" y="103.8" transform="rotate(-90 103.9 103.8)">2</text>
<text x="154.3" y="106.7">1</text>
<text x="161" y="103.8" transform="rotate(-90 161 103.8)">2</text>
<text x="197.4" y="107.9">1</text>
<text x="204.2" y="105.1" transform="rotate(-90 204.2 105.1)">2</text>
<text x="262.6" y="102.5" transform="rotate(-90 262.6 102.5)">3</text>
<text x="23.5" y="113">12</text>
<text x="23.5" y="110.5">13</text>
<text x="65.8" y="110.1" transform="rotate(-90 65.8 110.1)">3</text>
<text x="103.9" y="111.4" transform="rotate(-90 103.9 111.4)">3</text>
<text x="161" y="111.4" transform="rotate(-90 161 111.4)">3</text>
<text x="204.2" y="112.7" transform="rotate(-90 204.2 112.7)">3</text>
<text x="23.5" y="118.1">10</text>
<text x="23.5" y="115.6">11</text>
<text x="24.1" y="125.7">7</text>
<text x="24.1" y="123.2">8</text>
<text x="24.1" y="120.6">9</text>
<text x="24.1" y="130.8">5</text>
<text x="24.1" y="128.3">6</text>
<text x="24.1" y="135.9">3</text>
<text x="24.1" y="133.3">4</text>
<text x="24.1" y="141">1</text>
<text x="24.1" y="138.4">2</text>
<text x="125" y="141">1</text>
<text x="131.8" y="138.1" transform="rotate(-90 131.8 138.1)">2</text>
<text x="131.8" y="145.7" transform="rotate(-90 131.8 145.7)">3</text>
<text x="49.5" y="156.2">1</text>
<text x="49.5" y="158.7">2</text>
<text x="49.5" y="161.3">3</text>
<text x="49.5" y="163.8">4</text>
<text x="49.5" y="166.4">5</text>
<text x="49.5" y="168.9">6</text>
<text x="49.5" y="171.4">7</text>
<text x="49.5" y="174">8</text>
<text x="48.9" y="179.1">10</text>
<text x="49.5" y="176.5">9</text>
</g>
</svg>
